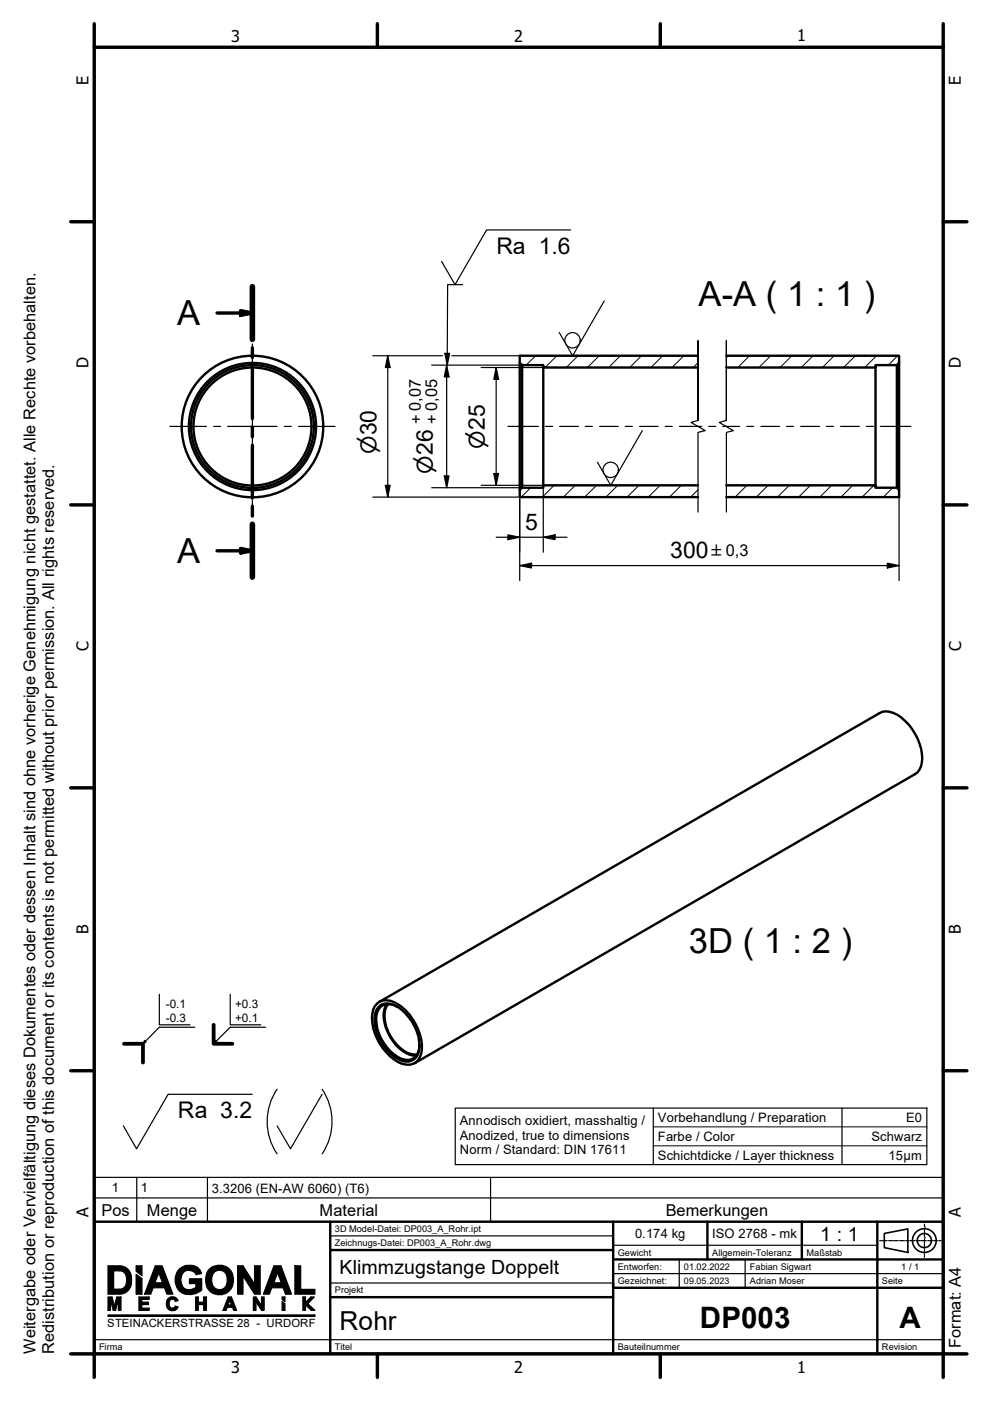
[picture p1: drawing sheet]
<svg xmlns="http://www.w3.org/2000/svg" width="210mm" height="297mm" viewBox="0 0 210 297" stroke-linecap="round" stroke-linejoin="round" font-family="sans-serif">
<!-- layer: Hatch (ISO) -->
<g fill="none" stroke="#000" stroke-width=".21">
<path d="M113.6 75.4l-2.1 2M118.1 75.4l-2.5 2.5M122.6 75.4l-2.5 2.5M127 75.4l-2.5 2.5M131.5 75.4l-2.5 2.5M136 75.4l-2.5 2.5M140.5 75.4l-2.5 2.5M145 75.4l-2.5 2.5M148 76.9l-1 1M154.4 75.4l-.4 .4M158.9 75.4l-2.5 2.5M163.4 75.4l-2.5 2.5"/>
<path d="M167.9 75.4l-2.5 2.5M172.4 75.4l-2.5 2.5M176.9 75.4l-2.5 2.5M181.4 75.4l-2.5 2.5M185.8 75.4l-2.5 2.5M190.3 75.4l-2 2M112.5 103.4l-2 2M117.5 102.9l-2.5 2.5M122 102.9l-2.5 2.5M126.5 102.9l-2.5 2.5M131 102.9l-2.5 2.5M135.5 102.9l-2.5 2.5"/>
<path d="M140 102.9l-2.5 2.5M144.4 102.9l-2.5 2.5M148 103.8l-1.6 1.6M158.4 102.9l-2.5 2.5M162.9 102.9l-2.5 2.5M167.3 102.9l-2.5 2.5M171.8 102.9l-2.5 2.5M176.3 102.9l-2.5 2.5M180.8 102.9l-2.5 2.5M185.3 102.9l-2.5 2.5M189.3 103.4l-2 2"/>
</g>
<!-- layer: Visible (ISO) -->
<g fill="none" stroke="#000" stroke-width=".51">
<path d="M110.2 76.9v27M110.7 77.4v26M115.2 77.9v25M148 75.4h-37.8v1.5l.5 .5h4.5v.5h32.8M154 75.4h36.6v1.5l-.4 .5M154 77.9h31.6M185.6 77.9v25M190.2 77.4h-4.6v.5M190.2 77.4v26M190.6 76.9v28.5h-36.6M115.2 102.9v.5h-4.5l-.5 .5v1.5h37.8M115.2 102.9h32.8"/>
<path d="M154 102.9h31.6v.5h4.6l.4 .5M79.9 212.8a3.5 3.5 0 0 1 4.5 .1 11.6 11.6 0 0 1 5.1 9.5 3 3 0 0 1-4.3 3.1 11 11 0 0 1-6.2-10.6l.1-.8zM80.2 213.6a3.1 3.1 0 0 1 4.2-.1 10.2 10.2 0 0 1 4.5 9.1 2.75 2.75 0 0 1-4.5 1.9 10 10 0 0 1-4.9-9.6zM80.4 212.4l106.1-61.2a4.2 4.2 0 0 1 4.6 .9 11.3 11.3 0 0 1 4.4 9.6 3.2 3.2 0 0 1-1.5 2.5l-106.1 61.2M82 212.9a5.5 5.5 0 0 0-.2 4.9 8.7 8.7 0 0 0 5.8 6h.7M82.3 212.9a5.2 5.2 0 0 0-.4 4.8 8.9 8.9 0 0 0 5.2 5.8h1.4M84.2 213.5a2.68 2.68 0 0 0-4.2 1 9.2 9.2 0 0 0 4.3 9.6 2.76 2.76 0 0 0 4.3-.9l.3-1.6"/>
<circle cx="53.5" cy="90.4" r="12.5"/>
<circle cx="53.5" cy="90.4" r="13.5"/>
<circle cx="53.5" cy="90.4" r="13"/>
<circle cx="53.5" cy="90.4" r="15"/>
</g>
<!-- layer: Break Line (ISO) -->
<path d="M148 89.1v-16.9v16.9l-1.5 .5 3 1.7-1.5 .4v16.9M154 89.1v-16.9v16.9l-1.5 .5 3 1.7-1.5 .4v16.9" fill="none" stroke="#000" stroke-width=".25"/>
<!-- layer: Hatch (ISO) -->
<g fill="#000">
<path d="M30.6 220.6l.2 .2-.5 .5zM30.8 220.8l.2 .1-.7 .4zM45.6 220.6l.2 .2-.5 .5zM45.3 221.3l.5-.5 .2 .1z"/>
<path d="M24.1 269.4v3.9h1.3a1.6 1.6 0 0 0 1.4-2.1 1.49 1.49 0 0 0-1.4-1.8zM22.9 268.4v6h2.5a2.83 2.83 0 0 0 2.5-3.6 2.59 2.59 0 0 0-2.5-2.4z" fill-rule="evenodd"/>
<path d="M22.9 275h.8l.6 1.9 .5-1.9h.9v2.8h-.6v-2.2l-.6 2.2h-.5l-.6-2.2v2.2h-.5z" fill-rule="evenodd"/>
<path d="M28.9 270.2l1.2 .9v3.3h-1.2z" fill-rule="evenodd"/>
<path d="M28.9 268.4h1.2v2.1l-1.2-.9z" fill-rule="evenodd"/>
<path d="M29.5 275h2.1v.5h-1.5v.6h1.4v.5h-1.4v.8h1.5v.4h-2.1z" fill-rule="evenodd"/>
<path d="M33.7 269.9l-.8 2.1h1.6zM32.9 268.4l-2.3 6h1.4l.5-1.4h2.4l.5 1.4h1.3l-2.3-6z" fill-rule="evenodd"/>
<path d="M35.5 275.4a1.28 1.28 0 0 1 2.1 .1l.1 .2-.5 .2a.73 .73 0 0 0-1-.4 .73 .73 0 0 0-.4 1 .72 .72 0 0 0 .5 .8 .72 .72 0 0 0 .9-.4l.5 .2a1.26 1.26 0 0 1-1.1 .8 1.26 1.26 0 0 1-1.2-.7l-.1-1z" fill-rule="evenodd"/>
<path d="M38 269.1a3.2 3.2 0 0 1 4.4 .2l.3 .7-1.2 .2a1.72 1.72 0 0 0-2.1-.7 1.72 1.72 0 0 0-1 2 1.84 1.84 0 0 0 1.1 1.8 1.84 1.84 0 0 0 2-.4v-.8h-1.3v-1h2.6v2.4a3.5 3.5 0 0 1-5.2-.3 3.5 3.5 0 0 1 .4-4.1z" fill-rule="evenodd"/>
<path d="M41.5 275h.5v1.1h1.2v-1.1h.6v2.8h-.6v-1.2h-1.2v1.2h-.5z" fill-rule="evenodd"/>
<path d="M45.5 269.7a2.46 2.46 0 0 0 .5 3.7 1.84 1.84 0 0 0 1.8-.6 1.84 1.84 0 0 0 .3-1.9 1.61 1.61 0 0 0-.9-1.5 1.61 1.61 0 0 0-1.7 .3zM44.7 268.8a3.5 3.5 0 0 0 .3 5.3 3 3 0 0 0 3.4-.2 3 3 0 0 0 1-3.2 2.95 2.95 0 0 0-4.7-1.9z" fill-rule="evenodd"/>
<path d="M48.7 275.7l-.4 1h.8zM48.4 275l-1.1 2.8h.6l.3-.6h1.1l.2 .6h.7l-1.1-2.8z" fill-rule="evenodd"/>
<path d="M50.4 268.4h1.1l2.5 3.9v-3.9h1.2v6h-1.2l-2.5-3.9v3.9h-1.1z" fill-rule="evenodd"/>
<path d="M53.7 275h.6l1.2 1.8v-1.8h.5v2.8h-.5l-1.2-1.8v1.8h-.6z" fill-rule="evenodd"/>
<path d="M58.8 269.9l-.8 2.1h1.6zM58.1 268.4l-2.3 6h1.3l.5-1.4h2.4l.5 1.4h1.3l-2.2-6z" fill-rule="evenodd"/>
<path d="M59.8 276l.6 .4v1.4h-.6z" fill-rule="evenodd"/>
<path d="M59.8 275h.6v1l-.6-.5z" fill-rule="evenodd"/>
<path d="M62.5 268.4h1.3v5h3v1h-4.3z" fill-rule="evenodd"/>
<path d="M64.2 275h.6v1.2l1.1-1.2h.7l-1.3 1.4 1.5 1.4h-.8l-1.1-1-.1 .1v.9h-.6z" fill-rule="evenodd"/>
</g>
<path d="M22.9 278.9h43.9" fill="none" stroke="#000" stroke-width=".3"/>
<!-- layer: Section Line (ISO) -->
<path d="M46 66.4h7.5M51 65.9l2.5 .5-2.5 .5zM53.5 60.8v11.2M53.5 73.7v2.1M53.5 77.6v11.2M53.5 90.5v2.1M53.5 94.4v11.2M46 116.8h7.5M51 116.3l2.5 .5-2.5 .4zM53.5 107.3v2.1M53.5 111.2v11.2" fill="none" stroke="#000" stroke-width=".72"/>
<path d="M53.5 60.8v11.2M53.5 111.2v11.2" fill="none" stroke="#000" stroke-width="1.2"/>
<path d="M51 65.9l2.5 .5-2.5 .5zM51 116.3l2.5 .5-2.5 .4z" fill="#000"/>
<!-- layer: Symbol (ISO) -->
<g fill="none" stroke="#000" stroke-width=".25">
<path d="M121 48.8h-17.8l-6.7 11.6-2.9-5M94.3 74.9h1l-.5 2.5zM98.1 60.4h-3.2l-.1 17M128.1 63.8l-6.7 11.6-2.8-4.9M136.2 91.3l-6.7 11.6-2.8-4.9M53.5 232h-17.9l-6.6 11.6-2.8-4.9M58.7 230.9a12.2 12.2 0 0 0 0 13.7M68.3 232l-6.7 11.6-2.8-4.9M68.3 230.9a12.2 12.2 0 0 1 0 13.7M20 254h180v-4.4h-180v9.4h180v-5M29 249.6v9.4M44 249.6v9.4"/>
<path d="M104 249.6v9.4"/>
<circle cx="121.4" cy="72.1" r="1.63"/>
<circle cx="129.5" cy="99.6" r="1.63"/>
</g>
<!-- layer: Border (ISO) -->
<g fill="none" stroke="#000" stroke-width=".72">
<path d="M20 10h180v277h-180zM20 5v5M80 5v5M140 5v5M200 5v5M15 47h5M200 47h5M15 107h5M200 107h5M15 167h5M200 167h5M15 227h5"/>
<path d="M200 227h5M15 287h5v5M80 287v5M140 287v5M205 287h-5v5"/>
</g>
<!-- layer: Title (ISO) -->
<g fill="none" stroke="#000" stroke-width=".25">
<path d="M196 259.5v.4M28.9 270.2l1.2 .9M59.8 276l.6 .4M70 262h60M70 272h60M130 264h56M130 270h70M144 267v6M158 267v6M186.5 263h.4M187.1 263h.1M187.3 263h.7"/>
<path d="M188.3 263h.1M188.5 263h.7M189.4 263h.1M189.7 263h.7M190.6 263h.1M190.8 263h.8M191.8 263h.1M192 263h.8M193 263h.1M193.2 263h.8M194.2 263h.1M194.4 263h.8"/>
<path d="M195.4 263h.1M195.6 263h.7M196 260.1h.1M196 262.5h.1M196 260.3v.8M196 261.3h.1M196 261.5v.7M196 262.7v.7M196 263.6h.1M196 263.8v.8M196 264.8h.1M196 265v.8"/>
<path d="M196 265.9v.1M196 266.2v.4M196.5 263h.1M196.8 263h.7M197.7 263h.1M198 263h.7M198.9 263h.1M199.1 263h.4M20 284h180"/>
</g>
<!-- layer: Sketch Geometry (ISO) -->
<g fill="none" stroke="#000" stroke-width=".25">
<path d="M33.8 210.8v6.5h6.5M41.3 217.8h-7.5l-3.5 3.5M48.8 210.8v6.5h6.5M56.3 217.8h-7.5l-3.5 3.5M30.6 220.6l.4 .3-.7 .4zM45.6 220.6l.4 .3-.7 .4zM96.5 234.9h100v12h-100zM138.5 234.9v12M178.5 234.9v12M22.9 278.8h43.9v.3h-43.9zM22.9 275h.8l.6 1.9 .5-1.9h.9v2.8h-.6v-2.2l-.6 2.2h-.5l-.6-2.2v2.2h-.5zM26.8 270.6a2.15 2.15 0 0 1-1 2.7h-1.7v-3.9a2.37 2.37 0 0 1 2.3 .5l.4 .7"/>
<path d="M27.8 272.3a3.1 3.1 0 0 0-1.8-3.9h-3.1v6h2.5a2.48 2.48 0 0 0 2.4-2.1M28.9 268.4v1.2v-1.2M28.9 270.2v4.2v-4.2M28.9 268.4h1.2v2.1l-1.2-.9M29.5 275h2.1v.5h-1.5v.6h1.4v.5h-1.4v.8h1.5v.4h-2.1zM30.1 271.1v3.3h-1.2M32.9 268.4h1.5l2.3 6h-1.3l-.5-1.4h-2.4l-.5 1.4h-1.4zM33.7 269.9l.8 2.1h-1.6zM35.5 275.5l-.2 1.1 .2 .7M36.1 275l-.6 .5M36.1 275h.8a1.09 1.09 0 0 1 .8 .8M36.8 275.5l.4 .4 .5-.2"/>
<path d="M36.8 275.5a.95 .95 0 0 0-1 .7 .95 .95 0 0 0 .5 1.1h.5M37.2 276.9l-.4 .4M37.2 276.9l.5 .2M37.7 277.1a1.25 1.25 0 0 1-1 .8 1.25 1.25 0 0 1-1.2-.6M38.6 272.6a1.9 1.9 0 0 0 2.9 .3M39.1 268.5a3.2 3.2 0 0 0-1.7 4.2 3.2 3.2 0 0 0 4.4 1.4l.9-.6M39.1 268.4a2.74 2.74 0 0 1 3.6 1.6l-1.2 .2M40 269.4l1.1 .3M40 269.3a2.08 2.08 0 0 0-1.3 3.3M41.2 269.7l.4 .5M41.5 275h.5v1.1h1.2v-1.1h.6v2.8h-.6v-1.2h-1.2v1.2h-.5zM41.5 272.9v-.8h-1.3v-1h2.6v2.4"/>
<path d="M44.9 270.6a2 2 0 0 0 1.8 2.8h.2M45 274.1a3.3 3.3 0 0 0 3.1 0M45.1 268.6a3.4 3.4 0 0 0-.1 5.5M45.2 268.6a3 3 0 0 1 3.4 .4 3 3 0 0 1 .8 3.3l-.5 1.1-.8 .7M45.7 269.6l-.5 .4-.2 .6M45.7 269.6a1.58 1.58 0 0 1 2.4 1M48.1 270.5v1.6M48.1 272.1a1.63 1.63 0 0 1-1.3 1.3M48.4 275h.7l1.1 2.8h-.7l-.2-.6h-1.1l-.3 .6h-.6zM48.7 275.7l.4 1h-.8zM50.4 268.4h1.1l2.5 3.9v-3.9h1.2v6h-1.2l-2.5-3.9v3.9h-1.1zM53.7 275h.6l1.2 1.8v-1.8h.5v2.8h-.5l-1.2-1.8v1.8h-.6z"/>
<path d="M58.1 268.4h1.5l2.2 6h-1.3l-.5-1.4h-2.4l-.5 1.4h-1.3zM58.8 269.9l.8 2.1h-1.6zM59.8 275h.6v1l-.6-.5zM59.8 276v1.8h.6v-1.4M62.5 268.4h1.3v5h3v1h-4.3zM64.2 275h.6v1.2l1.1-1.2h.7l-1.3 1.4 1.5 1.4h-.8l-1.1-1-.1 .1v.9h-.6z"/>
</g>
<!-- layer: Title (ISO) -->
<path d="M70 259h60v6M130 259h56M150 259v8M170 259v8M70 265h60v10M70 275h60v12M130 267h56v-8h14v28h-180v-28h50v28M200 267h-14v6h-56v-1M200 273h-14v14" fill="none" stroke="#000" stroke-width=".51"/>
<g fill="none" stroke="#000" stroke-width=".34">
<path d="M187.5 261.5l5-1v5l-5-1z"/>
<circle cx="196" cy="263" r="2.52"/>
<circle cx="196" cy="263" r="1.5"/>
</g>
<!-- layer: Center Mark (ISO) -->
<path d="M53.5 72.9v7.8M36 90.4h7.8M45.3 90.4h1.5M48.3 90.4h10.5M53.5 82.2v1.5M53.5 85.2v10.5M53.5 97.2v1.5M60.3 90.4h1.5M63.3 90.4h7.7M53.5 100.1v7.8" fill="none" stroke="#000" stroke-width=".25"/>
<!-- layer: Dimension (ISO) -->
<g fill="none" stroke="#000" stroke-width=".25">
<path d="M79 75.4h14.8M82.2 75.4l.5 2.5h-1zM82.2 75.4v30M91.5 77.4h19.2M94.7 77.4l.5 2.5h-1zM94.7 77.4v26M95.8 75.4h14.4M102 77.9h13.2M105.2 77.9l.5 2.5h-1zM105.2 77.9v25M79 105.4h31.2M81.7 102.9h1l-.5 2.5z"/>
<path d="M91.5 103.4h19.2M94.2 100.9h1l-.5 2.5zM102 102.9h13.2v14.2M104.7 100.4h1l-.5 2.5zM105.2 113.9h15M107.7 113.4l2.5 .5-2.5 .5zM110.2 119.9l2.5-.5v1zM110.2 119.9h80.4M110.2 103.9v19.2M115.2 113.9l2.5-.5v1zM188.1 119.4l2.5 .5-2.5 .5zM190.6 103.9v19.2"/>
</g>
<path d="M82.2 75.4l.5 2.5h-1zM94.7 77.4l.5 2.5h-1zM105.2 77.9l.5 2.5h-1zM81.7 102.9h1l-.5 2.5zM94.2 100.9h1l-.5 2.5zM104.7 100.4h1l-.5 2.5zM107.7 113.4l2.5 .5-2.5 .5zM110.2 119.9l2.5-.5v1zM115.2 113.9l2.5-.5v1zM188.1 119.4l2.5 .5-2.5 .5z" fill="#000"/>
<!-- layer: Symbol (ISO) -->
<path d="M94.3 74.9h1l-.5 2.5z" fill="#000"/>
<!-- layer: Sketch Geometry (ISO) -->
<path d="M138.5 238.9h58M138.5 242.9h58" fill="none" stroke="#000" stroke-width=".21"/>
<!-- layer: Centerline (ISO) -->
<g fill="none" stroke="#000" stroke-width=".25">
<path d="M107.7 90.4h6.5M115.7 90.4h1.5M118.7 90.4h3.9M124.1 90.4h1.5M127.1 90.4h4M132.6 90.4h1.5M135.6 90.4h3.9M141.1 90.4h1.4M144.1 90.4h4.7M150.2 90.4h1.6M153.2 90.4h3.6M158.3 90.4h1.5"/>
<path d="M161.3 90.4h4M166.8 90.4h1.5M169.8 90.4h3.9M175.2 90.4h1.5M178.2 90.4h4M183.7 90.4h1.5M186.7 90.4h6.4"/>
</g>
<!-- layer: Sketch Geometry (ISO) -->
<path d="M45.3 217.3v4h4M26.3 221.3h4v4" fill="none" stroke="#000" stroke-width=".8"/>
<g font-size="7.3">
<text x="148.1" y="65">A-A ( 1 : 1 )</text>
<text x="37.6" y="69">A</text>
<text x="37.6" y="119.4">A</text>
<text x="146" y="202">3D ( 1 : 2 )</text>
</g>
<g font-size="6.3">
<text x="148.4" y="281.5">DP003</text>
<text x="190.7" y="281.5">A</text>
</g>
<text font-size="5.5" x="72" y="282.1">Rohr</text>
<g font-size="4.9">
<text x="105.2" y="53.9">Ra 1.6</text>
<text x="111.3" y="112.3">5</text>
<text x="142.1" y="118.3">300</text>
<text x="37.7" y="237.1">Ra 3.2</text>
</g>
<g font-size="4.6">
<text x="102.8" y="95.1" transform="rotate(-90 102.8 95.1)">⌀25</text>
<text x="79.8" y="96.3" transform="rotate(-90 79.8 96.3)">⌀30</text>
<text x="91.7" y="100.4" transform="rotate(-90 91.7 100.4)">⌀26</text>
</g>
<g font-size="4.1">
<text x="173.9" y="263">1 : 1</text>
<text x="72" y="270">Klimmzugstange Doppelt</text>
</g>
<g font-size="3.5">
<text x="89.5" y="89.9" transform="rotate(-90 89.5 89.9)">+ 0,07</text>
<text x="92.8" y="89.9" transform="rotate(-90 92.8 89.9)">+ 0,05</text>
<text x="21.5" y="257.8">Pos</text>
<text x="31.2" y="257.8">Menge</text>
<text x="67.8" y="257.8">Material</text>
<text x="141.1" y="257.8">Bemerkungen</text>
<text x="7.5" y="287" transform="rotate(-90 7.5 287)">Weitergabe oder Vervielfältigung dieses Dokumentes oder dessen Inhalt sind ohne vorherige Genehmigung nicht gestattet. Alle Rechte vorbehalten.</text>
<text x="11.5" y="287" transform="rotate(-90 11.5 287)">Redistribution or reproduction of this document or its contents is not permitted without prior permission. All rights reserved.</text>
<text x="203.8" y="285.8" transform="rotate(-90 203.8 285.8)">Format: A4</text>
</g>
<g font-size="3.4">
<text x="49" y="8.8">3</text>
<text x="109" y="8.8">2</text>
<text x="169" y="8.8">1</text>
<text x="18.8" y="18" transform="rotate(-90 18.8 18)">E</text>
<text x="203.8" y="18" transform="rotate(-90 203.8 18)">E</text>
<text x="18.8" y="78" transform="rotate(-90 18.8 78)">D</text>
<text x="203.8" y="78" transform="rotate(-90 203.8 78)">D</text>
<text x="18.8" y="138" transform="rotate(-90 18.8 138)">C</text>
<text x="203.8" y="138" transform="rotate(-90 203.8 138)">C</text>
<text x="18.8" y="198" transform="rotate(-90 18.8 198)">B</text>
<text x="203.8" y="198" transform="rotate(-90 203.8 198)">B</text>
<text x="18.8" y="258" transform="rotate(-90 18.8 258)">A</text>
<text x="203.8" y="258" transform="rotate(-90 203.8 258)">A</text>
<text x="49" y="291.1">3</text>
<text x="109" y="291.1">2</text>
<text x="169" y="291">1</text>
</g>
<text font-size="3.3" x="150.9" y="117.8">±0,3</text>
<g font-size="2.8">
<text x="97.5" y="238.4">Annodisch oxidiert, masshaltig /</text>
<text x="139.5" y="237.9">Vorbehandlung / Preparation</text>
<text x="192.1" y="237.9">E0</text>
<text x="97.5" y="241.6">Anodized, true to dimensions</text>
<text x="97.5" y="244.8">Norm / Standard: DIN 17611</text>
<text x="139.5" y="242">Farbe / Color</text>
<text x="139.5" y="245.9">Schichtdicke / Layer thickness</text>
<text x="184.8" y="242">Schwarz</text>
<text x="188.4" y="245.9">15µm</text>
<text x="23.7" y="252.8">1</text>
<text x="29.9" y="252.8">1</text>
<text x="44.9" y="252.8">3.3206 (EN-AW 6060) (T6)</text>
<text x="134.7" y="262.5">0.174 kg</text>
<text x="151" y="262.6">ISO 2768 - mk</text>
</g>
<g font-size="2.5">
<text x="35.1" y="213.8">-0.1</text>
<text x="49.8" y="213.8">+0.3</text>
<text x="35.1" y="216.6">-0.3</text>
<text x="49.8" y="216.6">+0.1</text>
</g>
<text font-size="2.4" x="22.7" y="281.4">STEINACKERSTRASSE 28 - URDORF</text>
<g font-size="1.9">
<text x="71" y="261.2">3D Model-Datei: DP003_A_Rohr.ipt</text>
<text x="71" y="264.2">Zeichnugs-Datei: DP003_A_Rohr.dwg</text>
<text x="131" y="269.3">Entworfen:</text>
<text x="131" y="266.3">Gewicht</text>
<text x="145" y="269.2">01.02.2022</text>
<text x="151" y="266.2">Allgemein-Toleranz</text>
<text x="159" y="269.3">Fabian Sigwart</text>
<text x="171" y="266.3">Maßstab</text>
<text x="191.1" y="269.3">1 / 1</text>
<text x="71" y="274.2">Projekt</text>
<text x="131" y="272.3">Gezeichnet:</text>
<text x="145" y="272.2">09.05.2023</text>
<text x="159" y="272.2">Adrian Moser</text>
<text x="187" y="272.3">Seite</text>
<text x="21" y="286.2">Firma</text>
<text x="71" y="286.2">Titel</text>
<text x="131" y="286.2">Bauteilnummer</text>
<text x="187" y="286.2">Revision</text>
</g>
</svg>
